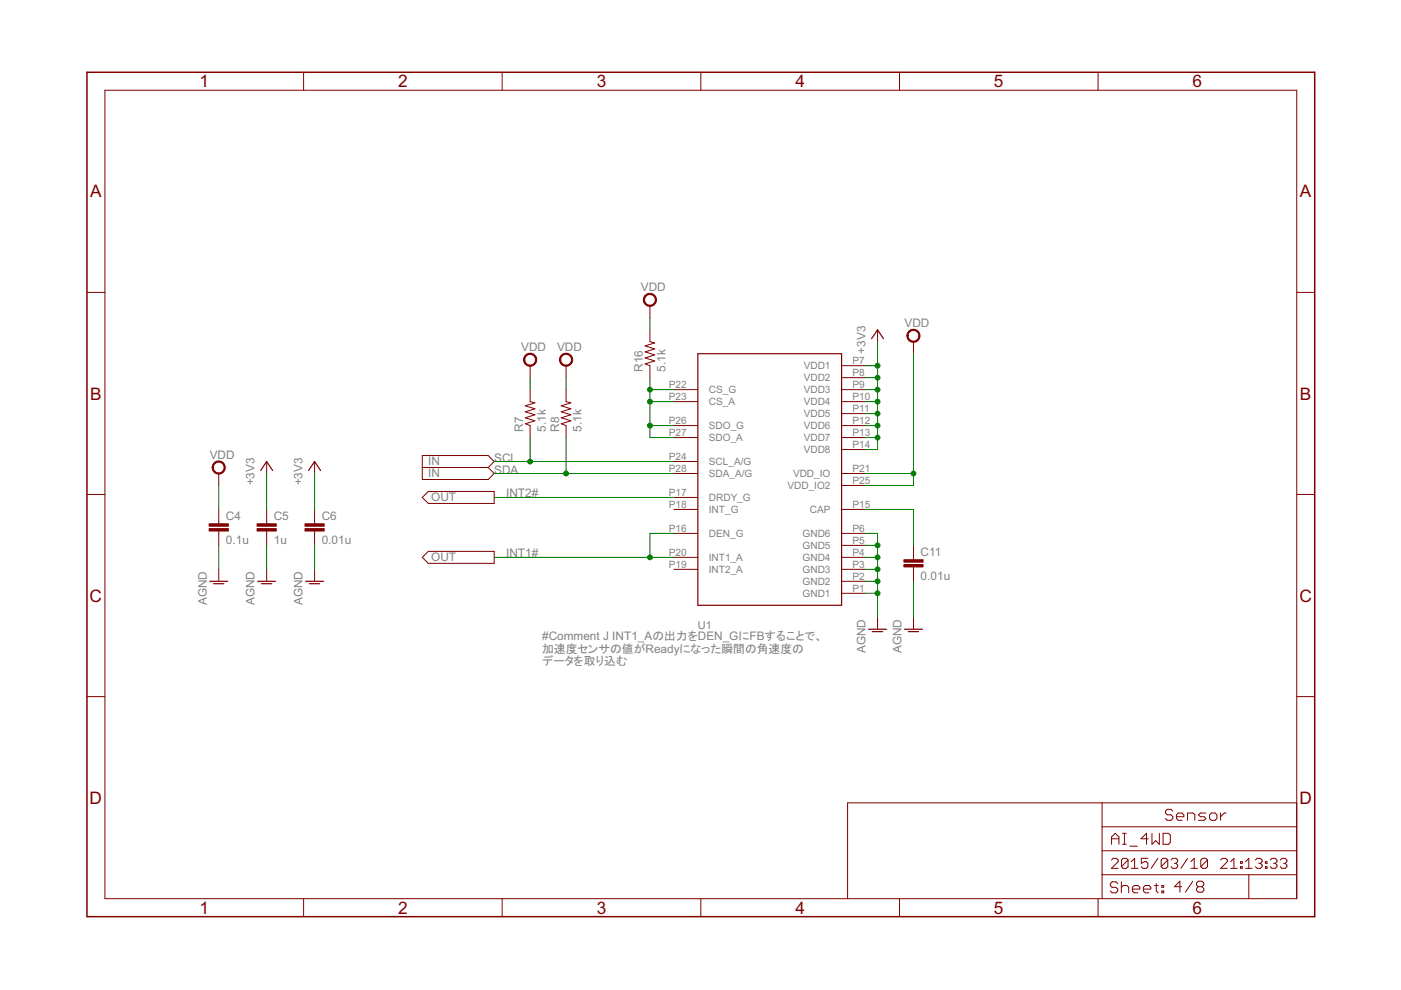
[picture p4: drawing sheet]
<svg xmlns="http://www.w3.org/2000/svg" width="297mm" height="210mm" viewBox="0 0 297 210" stroke-linecap="round" stroke-linejoin="round" font-family="sans-serif">
<g fill="none" stroke="#800000" stroke-width=".21">
<path d="M22.2 19.1h252.7v171.4h-252.7zM64.4 15.3v3.8M106.5 15.3v3.8M148.6 15.3v3.8M190.7 15.3v3.8M232.8 15.3v3.8M18.4 62h3.8M112.4 77.5v2.6M120 77.5v2.6M137.8 69.9v2.6l1 .2-2 .6 2 .7-2 .6 2 .6-2 .7 2 .6-2 .7 1 .3v2.6M137.8 64.9v2.5M178.4 77.5h5.1"/>
<path d="M186.1 69.9v2.6M193.7 72.5v2.5M274.9 62h3.8M56.5 97.9v2.5M66.7 97.9v2.5M89.5 96.6h14l1.3 1.3-1.3 1.2 1.3 1.3-1.3 1.3h-14zM89.5 99.1h14M112.4 82.6v2.6l1 .2-2 .6 2 .7-2 .6 2 .6-2 .7 2 .6-2 .7 1 .3v2.6M120 82.6v2.6l1 .2-2 .6 2 .7-2 .6 2 .6-2 .7 2 .6-2 .7 1 .3v2.6M142.9 82.6h5.1M142.9 85.2h5.1M142.9 90.2h5.1"/>
<path d="M142.9 92.8h5.1M142.9 97.9h5.1M178.4 80.1h5.1M178.4 82.6h5.1M178.4 85.2h5.1M178.4 87.7h5.1M178.4 90.2h5.1M178.4 92.8h5.1M178.4 95.3h5.1M18.4 104.8h3.8M46.4 100.4v2.5M46.4 108v3.1"/>
<path d="M46.4 112.6v3M56.5 108v3.1M56.5 112.6v3M66.7 108v3.1M66.7 112.6v3M89.5 118.2l1.3-1.3h14v2.5h-14zM90.8 104.2h14v2.5h-14l-1.3-1.2zM142.9 118.2h5.1M142.9 113.1h5.1M142.9 108h5.1M142.9 105.5h5.1M142.9 100.4h5.1"/>
<path d="M178.4 118.2h5.1M178.4 115.6h5.1M178.4 113.1h5.1M178.4 108h5.1M178.4 100.4h5.1M178.4 102.9h5.1M193.7 115.6v3.1M274.9 104.8h3.8M46.4 120.7v2.6M56.5 120.7v2.6M66.7 120.7v2.6M142.9 120.7h5.1"/>
<path d="M178.4 125.8h5.1M178.4 123.3h5.1M178.4 120.7h5.1M186.1 130.9v2.5M193.7 120.2v3.1M193.7 130.9v2.5M18.4 147.7h3.8M274.9 147.7h3.8M233.7 170.2v20.3M233.7 175.3h41.2M235.7 179v-1.5l.8-.8 .7 .8v1.5M235.7 177.8h1.5"/>
<path d="M238 179h.8M238 176.7h.8M238.4 176.7v2.3M239.6 179.4h1.5M243.5 177.8h-1.6l1.2-1.1v2.3M244.2 176.7v2.3l.8-.8 .8 .8v-2.3M246.6 176.7h1.2l.3 .4v1.5l-.3 .4h-1.2zM248.7 172l-.4-.4h-.8l-.4 .4v.4l.4 .4h.8l.4 .4v.3l-.4 .4h-.8l-.4-.4M249.4 173.2h1.6v-.4l-.4-.4h-.8l-.4 .4v.7l.4 .4h.8M251.8 173.9v-1.5h1.1l.4 .4v1.1M255.7 172.4h-1.2l-.4 .4 .4 .4h.8l.4 .3-.4 .4h-1.2M256.5 172.8l.3-.4h.8l.4 .4v.7l-.4 .4h-.8l-.3-.4z"/>
<path d="M258.8 172.4v1.5M260 172.4h-.4l-.8 .8M274.9 170.2h-95.2v20.3M64.4 190.5v3.9M106.5 190.5v3.9M148.6 190.5v3.9M190.7 190.5v3.9M232.8 190.5v3.9M233.7 185.5h41.2M233.7 180.4h41.2M235.6 182.4l.4-.4h.7l.4 .4v.3l-1.5 1.4h1.5M237 187.3l-.4-.3h-.8l-.4 .3v.4l.4 .4h.8l.4 .4v.4l-.4 .4h-.8l-.4-.4"/>
<path d="M237.7 187v2.3M237.7 188.1l.4-.4h.8l.4 .4v1.2M239.2 182.4v1.3l-.4 .4h-.7l-.3-.4M239.2 182.4l-.4-.4h-.7l-.3 .4v1.3M239.2 182.4l-1.4 1.3M239.9 184.1h1.4M239.9 182.7l.7-.7v2.1M240.1 188.5h1.6v-.4l-.4-.4h-.8l-.4 .4v.8l.4 .4h.8M242.4 188.5h1.6v-.4l-.4-.4h-.8l-.4 .4v.8l.4 .4h.8M243.4 182h-1.4v1l.7-.3h.3l.4 .3v.7l-.4 .4h-.7l-.3-.4M244.8 187.7h.8M245.2 187.3v1.6l.4 .4"/>
<path d="M245.5 182l-1.4 2.1M246.3 187.7h.4v.4h-.4zM246.3 188.9h.4v.4h-.4zM247.6 182.4v1.3l-.4 .4h-.7l-.3-.4M247.6 182.4l-.4-.4h-.7l-.3 .4v1.3M247.6 182.4l-1.4 1.3M248.3 182.4l.3-.4h.7l.4 .4v.3l-.4 .3M249 183h.3M249.3 183l.4 .4v.3l-.4 .4h-.7l-.3-.4M250.6 188h-1.6l1.2-1.2v2.4M251.8 182l-1.4 2.1M252.5 184.1h1.4"/>
<path d="M252.5 182.7l.7-.7v2.1M252.9 186.8l-1.6 2.4M254.1 188h.7M254.1 188l-.4-.4v-.4l.4-.4h.7l.4 .4v.4l-.4 .4M254.1 188l-.4 .4v.4l.4 .4h.7l.4-.4v-.4l-.4-.4M256 182.4v1.3l-.3 .4h-.7l-.4-.4M256 182.4l-.3-.4h-.7l-.4 .4v1.3M256 182.4l-1.4 1.3M258.8 182.4l.4-.4h.7l.3 .4v.3l-1.4 1.4h1.4M260.9 184.1h1.4M260.9 182.7l.7-.7v2.1M263 183.7h.4v.4h-.4z"/>
<path d="M263 182.7h.4v.3h-.4zM264.1 182.7l.7-.7v2.1M264.1 184.1h1.4M264.8 185.5v5M266.2 182.4l.3-.4h.7l.4 .4v.3l-.4 .3M266.9 183h.3M267.2 183l.4 .4v.3l-.4 .4h-.7l-.3-.4M268.3 183.7h.3v.4h-.3zM268.3 182.7h.3v.3h-.3zM269.3 182.4l.4-.4h.7l.3 .4v.3l-.3 .3M270 183h.4M270.4 183l.3 .4v.3l-.3 .4h-.7l-.4-.4"/>
<path d="M271.4 182.4l.4-.4h.7l.3 .4v.3l-.3 .3M272.1 183h.4M272.5 183l.3 .4v.3l-.3 .4h-.7l-.4-.4"/>
</g>
<path d="M18.4 15.3h260.3v179.1h-260.3z" fill="none" stroke="#800000" stroke-width=".32"/>
<g fill="#800000" stroke="#800000" stroke-width=".21">
<path d="M119 75.3a1.4 1.4 0 0 1 2.2 .2 1.4 1.4 0 0 1-.8 2.1 1.4 1.4 0 0 1-1.8-1.3h.3a1.15 1.15 0 0 1 1.6-1.1 1.15 1.15 0 0 1 .3 1.9 1.15 1.15 0 0 1-1.9-.5v-.3h-.3z" fill-rule="evenodd"/>
<path d="M111.4 75.3a1.4 1.4 0 0 1 2.2 .2 1.4 1.4 0 0 1-.8 2.1 1.4 1.4 0 0 1-1.8-1.3h.3a1.15 1.15 0 0 1 1.6-1.1 1.15 1.15 0 0 1 .2 1.9 1.15 1.15 0 0 1-1.8-.5v-.3h-.3z" fill-rule="evenodd"/>
<path d="M45.4 98.2a1.39 1.39 0 0 1 2.2 .2 1.39 1.39 0 0 1-.9 2.1 1.39 1.39 0 0 1-1.7-1.4h.2a1.14 1.14 0 0 1 1.7-.9 1.14 1.14 0 0 1 .2 1.9 1.14 1.14 0 0 1-1.8-.7l-.1-.3h-.2z" fill-rule="evenodd"/>
<path d="M192.6 70.2a1.4 1.4 0 0 1 2.3 .2 1.4 1.4 0 0 1-.8 2.1 1.4 1.4 0 0 1-1.8-1.3h.2a1.14 1.14 0 0 1 1.7-1 1.14 1.14 0 0 1 .2 2 1.14 1.14 0 0 1-1.8-.7l-.1-.3h-.2z" fill-rule="evenodd"/>
<path d="M136.8 62.6a1.4 1.4 0 0 1 2.2 .2 1.4 1.4 0 0 1-.8 2.1 1.4 1.4 0 0 1-1.8-1.3h.3a1.15 1.15 0 0 1 1.6-1.1 1.15 1.15 0 0 1 .3 1.9 1.15 1.15 0 0 1-1.9-.5v-.3h-.3z" fill-rule="evenodd"/>
</g>
<g fill="#800000" stroke="#800000" stroke-width=".21">
<path d="M44.3 112.1h4.1v.5h-4.1z"/>
<path d="M44.3 111.1h4.1v.5h-4.1z"/>
<path d="M54.5 112.1h4.1v.5h-4.1z"/>
<path d="M54.5 111.1h4.1v.5h-4.1z"/>
<path d="M64.7 112.1h4v.5h-4z"/>
<path d="M64.7 111.1h4v.5h-4z"/>
<path d="M191.6 119.7h4.1v.5h-4.1z"/>
<path d="M191.6 118.7h4.1v.5h-4.1z"/>
</g>
<g fill="none" stroke="#800000" stroke-width=".25">
<path d="M148 75h30.4v53.3h-30.4zM184.8 71.8l1.3-1.9 1.2 1.9M55.3 99.8l1.2-1.9 1.3 1.9M65.4 99.8l1.3-1.9 1.3 1.9M44.5 123.3h3.8M45.3 123.8h2.2M54.6 123.3h3.8M55.4 123.8h2.2M64.8 123.3h3.8M65.6 123.8h2.2M184.1 133.4h3.9M185 133.9h2.1"/>
<path d="M191.8 133.4h3.8M192.6 133.9h2.2"/>
</g>
<g fill="none" stroke="#008000" stroke-width=".21">
<path d="M137.8 67.4v2.5M183.5 77.5h2.6M186.1 72.5v22.8h-2.6M193.7 75v27.9h-10.2M104.8 97.9h38.1M112.4 80.1v2.5M112.4 92.8v5.1M120 80.1v2.5M120 92.8v7.6M137.8 80.1v12.7h5.1M137.8 82.6h5.1M137.8 85.2h5.1"/>
<path d="M137.8 90.2h5.1M183.5 80.1h2.6M183.5 82.6h2.6M183.5 85.2h2.6M183.5 87.7h2.6M183.5 90.2h2.6M183.5 92.8h2.6M46.4 102.9v5.1M46.4 115.6v5.1M56.5 100.4v7.6M56.5 115.6v5.1M66.7 100.4v7.6"/>
<path d="M66.7 115.6v5.1M104.8 100.4h38.1M104.8 118.2h38.1M104.8 105.5h38.1M142.9 113.1h-5.1v5.1M183.5 100.4h10.2M183.5 118.2h2.6M183.5 113.1h2.6v17.8M183.5 108h10.2v7.6M183.5 115.6h2.6M183.5 125.8h2.6M183.5 120.7h2.6"/>
<path d="M183.5 123.3h2.6M193.7 123.3v7.6"/>
</g>
<g fill="#008000" stroke="#008000" stroke-width=".21">
<circle cx="112.4" cy="97.9" r=".51"/>
<circle cx="120" cy="100.4" r=".51"/>
<circle cx="137.8" cy="118.2" r=".51"/>
<circle cx="193.7" cy="100.4" r=".51"/>
<circle cx="186.1" cy="92.8" r=".51"/>
<circle cx="186.1" cy="90.2" r=".51"/>
<circle cx="186.1" cy="87.7" r=".51"/>
<circle cx="186.1" cy="85.2" r=".51"/>
<circle cx="186.1" cy="82.6" r=".51"/>
<circle cx="186.1" cy="80.1" r=".51"/>
<circle cx="186.1" cy="77.5" r=".51"/>
<circle cx="186.1" cy="115.6" r=".51"/>
<circle cx="186.1" cy="118.2" r=".51"/>
<circle cx="186.1" cy="120.7" r=".51"/>
<circle cx="186.1" cy="123.3" r=".51"/>
<circle cx="186.1" cy="125.8" r=".51"/>
<circle cx="137.8" cy="82.6" r=".51"/>
<circle cx="137.8" cy="85.2" r=".51"/>
<circle cx="137.8" cy="90.2" r=".51"/>
</g>
<g font-size="4.1" fill="#800000">
<text x="42.3" y="18.5">1</text>
<text x="84.4" y="18.5">2</text>
<text x="126.5" y="18.5">3</text>
<text x="168.6" y="18.5">4</text>
<text x="210.7" y="18.5">5</text>
<text x="252.9" y="18.5">6</text>
<text x="19.1" y="41.9">A</text>
<text x="275.6" y="41.9">A</text>
<text x="19.1" y="84.7">B</text>
<text x="275.6" y="84.7">B</text>
<text x="19" y="127.6">C</text>
<text x="275.5" y="127.6">C</text>
<text x="19" y="170.4">D</text>
<text x="275.5" y="170.4">D</text>
<text x="42.3" y="193.7">1</text>
<text x="84.4" y="193.7">2</text>
<text x="126.5" y="193.7">3</text>
<text x="168.6" y="193.7">4</text>
<text x="210.7" y="193.7">5</text>
<text x="252.9" y="193.7">6</text>
</g>
<g font-size="2.8" fill="#808080">
<text x="135.9" y="61.7">VDD</text>
<text x="191.8" y="69.3">VDD</text>
<text x="110.5" y="74.4">VDD</text>
<text x="118.1" y="74.4">VDD</text>
<text x="183.5" y="75" transform="rotate(-90 183.5 75)">+3V3</text>
<text x="136.3" y="78.8" transform="rotate(-90 136.3 78.8)">R16</text>
<text x="141.1" y="78.8" transform="rotate(-90 141.1 78.8)">5.1k</text>
<text x="110.9" y="91.5" transform="rotate(-90 110.9 91.5)">R7</text>
<text x="115.7" y="91.5" transform="rotate(-90 115.7 91.5)">5.1k</text>
<text x="118.5" y="91.5" transform="rotate(-90 118.5 91.5)">R8</text>
<text x="123.3" y="91.5" transform="rotate(-90 123.3 91.5)">5.1k</text>
<text x="44.5" y="97.2">VDD</text>
<text x="90.8" y="101.2">IN</text>
<text x="90.8" y="98.6">IN</text>
<text x="104.8" y="97.9">SCL</text>
<text x="104.8" y="100.4">SDA</text>
<text x="54" y="102.9" transform="rotate(-90 54 102.9)">+3V3</text>
<text x="64.1" y="102.9" transform="rotate(-90 64.1 102.9)">+3V3</text>
<text x="91.4" y="106.2">OUT</text>
<text x="107.3" y="105.5">INT2#</text>
<text x="47.9" y="110.2">C4</text>
<text x="58.1" y="110.2">C5</text>
<text x="68.2" y="110.2">C6</text>
<text x="47.9" y="115.3">0.1u</text>
<text x="58.1" y="115.3">1u</text>
<text x="68.2" y="115.3">0.01u</text>
<text x="91.4" y="118.9">OUT</text>
<text x="107.3" y="118.2">INT1#</text>
<text x="195.2" y="117.8">C11</text>
<text x="195.2" y="122.9">0.01u</text>
<text x="43.8" y="128.3" transform="rotate(-90 43.8 128.3)">AGND</text>
<text x="54" y="128.3" transform="rotate(-90 54 128.3)">AGND</text>
<text x="64.1" y="128.3" transform="rotate(-90 64.1 128.3)">AGND</text>
<text x="114.9" y="135.7">#Comment J INT1_Aの出力をDEN_GにFBすることで、</text>
<text x="183.5" y="138.5" transform="rotate(-90 183.5 138.5)">AGND</text>
<text x="191.1" y="138.5" transform="rotate(-90 191.1 138.5)">AGND</text>
</g>
<text font-size="2.6" fill="#808080" x="148" y="133.4">U1</text>
<g font-size="2.5" fill="#808080">
<text x="114.9" y="138.4">加速度センサの値がReadyになった瞬間の角速度の</text>
<text x="114.9" y="141">データを取り込む</text>
</g>
<g font-size="2.4" fill="#808080">
<text x="180.8" y="77.2">P7</text>
<text x="141.8" y="82.3">P22</text>
<text x="150.3" y="83.4">CS_G</text>
<text x="170.4" y="78.3">VDD1</text>
<text x="170.4" y="80.8">VDD2</text>
<text x="170.4" y="83.4">VDD3</text>
<text x="180.8" y="79.7">P8</text>
<text x="180.8" y="82.3">P9</text>
<text x="141.8" y="84.8">P23</text>
<text x="141.8" y="89.9">P26</text>
<text x="150.3" y="85.9">CS_A</text>
<text x="170.4" y="85.9">VDD4</text>
<text x="170.4" y="88.5">VDD5</text>
<text x="180.8" y="84.8">P10</text>
<text x="180.8" y="87.3">P11</text>
<text x="180.8" y="89.9">P12</text>
<text x="141.8" y="92.4">P27</text>
<text x="150.3" y="91">SDO_G</text>
<text x="150.3" y="93.5">SDO_A</text>
<text x="170.4" y="91">VDD6</text>
<text x="170.4" y="93.5">VDD7</text>
<text x="180.8" y="92.4">P13</text>
<text x="180.8" y="95">P14</text>
<text x="141.8" y="97.5">P24</text>
<text x="141.8" y="100">P28</text>
<text x="150.3" y="98.6">SCL_A/G</text>
<text x="150.3" y="101.2">SDA_A/G</text>
<text x="168.1" y="101.2">VDD_IO</text>
<text x="170.4" y="96.1">VDD8</text>
<text x="180.8" y="100">P21</text>
<text x="141.8" y="105.1">P17</text>
<text x="141.8" y="107.7">P18</text>
<text x="150.3" y="106.2">DRDY_G</text>
<text x="166.9" y="103.7">VDD_IO2</text>
<text x="180.8" y="107.7">P15</text>
<text x="180.8" y="102.6">P25</text>
<text x="141.8" y="112.7">P16</text>
<text x="150.3" y="113.9">DEN_G</text>
<text x="150.3" y="108.8">INT_G</text>
<text x="170.1" y="113.9">GND6</text>
<text x="171.7" y="108.8">CAP</text>
<text x="180.8" y="112.7">P6</text>
<text x="141.8" y="117.8">P20</text>
<text x="150.3" y="118.9">INT1_A</text>
<text x="170.1" y="118.9">GND4</text>
<text x="170.1" y="116.4">GND5</text>
<text x="180.8" y="117.8">P4</text>
<text x="180.8" y="115.3">P5</text>
<text x="141.8" y="120.4">P19</text>
<text x="150.3" y="121.5">INT2_A</text>
<text x="170.1" y="124">GND2</text>
<text x="170.1" y="121.5">GND3</text>
<text x="180.8" y="125.4">P1</text>
<text x="180.8" y="122.9">P2</text>
<text x="180.8" y="120.4">P3</text>
<text x="170.1" y="126.6">GND1</text>
</g>
</svg>
